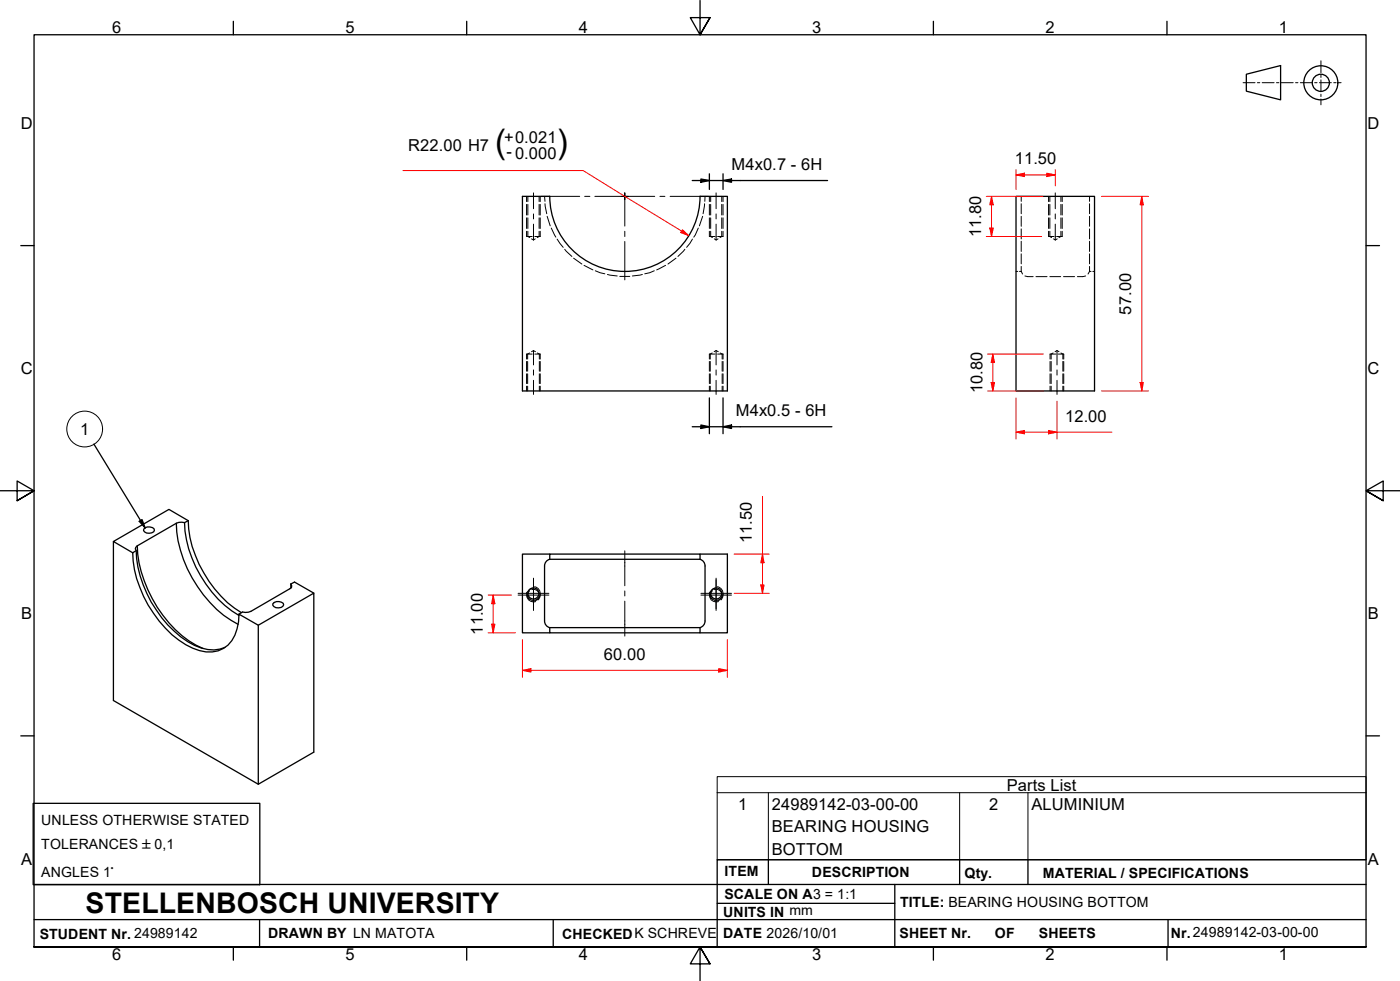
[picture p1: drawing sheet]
<svg xmlns="http://www.w3.org/2000/svg" width="410mm" height="287mm" viewBox="0 0 410 287" stroke-linecap="round" stroke-linejoin="round" font-family="sans-serif">
<!-- layer: Hidden Edges(ISO) -->
<g fill="none" stroke="#000" stroke-width=".29">
<path d="M154.2 57.5v1.5M154.2 59.8v3.1M154.6 57.5v1.5M154.6 59.8v3.1M157.9 57.5v1.5M157.9 59.8v3.1M158.2 57.5v1.5M158.2 59.8v3.1M159.4 57.5l.2 1.4M159.6 59.6l.5 3M206.3 59.6l-.4 3M206.4 57.5v1.4"/>
<path d="M207.7 57.5v1.5M207.7 59.8v3.1M208.1 57.5v1.5M208.1 59.8v3.1M211.3 57.5v1.5M211.3 59.8v3.1M211.7 57.5v1.5M211.7 59.8v3.1M299 57.5v1.4M299 59.6v3M307 57.5v1.5M307 59.8v3.1"/>
<path d="M307.4 57.5v1.5M307.4 59.8v3.1M310.6 57.5v1.5M310.6 59.8v3.1M311 57.5v1.5M311 59.8v3.1M319 57.5v1.4M319 59.6v3M154.2 63.8v3.1M154.2 67.7v1.5h1.6M154.6 63.8v3.1M154.6 67.7v1.5l.5 .3"/>
<path d="M155.6 69.9l.6 .3 .5-.3M157.9 63.8v3.1M157.9 67.7v1.5l-.6 .3M158.2 63.8v3.1M158.2 67.7v1.5h-1.6M160.2 63.3l.9 2.8M161.4 66.8l1.4 2.6M163.1 70l1.8 2.4M165.4 73l2 2.1M168 75.6l2.4 1.7M171 77.7l2.6 1.3M174.3 79.3l2.8 .9"/>
<path d="M191.6 79.3l-2.8 .9M194.9 77.7l-2.6 1.3M197.9 75.6l-2.3 1.7M200.5 73l-2 2.1M202.8 70l-1.8 2.4M204.5 66.8l-1.4 2.6M205.7 63.3l-.9 2.8M207.7 63.8v3.1M207.7 67.7v1.5h1.6M208.1 67.7v1.5l.5 .3M208.1 63.8v3.1M209.2 69.9l.5 .3 .5-.3"/>
<path d="M211.3 67.7v1.5l-.5 .3M211.3 63.8v3.1M211.7 63.8v3.1M211.7 67.7v1.5h-1.6M297.5 79.5h.5M298.5 79.5h.5M299 79.5l.4 .7M299 63.3v2.9M299 67v2.9M299 70.6v3M299 74.3v2.9M299 78v1.5"/>
<path d="M307 67.7v1.5h1.6M307 63.8v3.1M307.4 67.7v1.5l.5 .3M307.4 63.8v3.1M308.5 69.9l.5 .3 .6-.3M310.6 67.7v1.5l-.5 .3M310.6 63.8v3.1M311 67.7v1.5h-1.6M311 63.8v3.1M319 79.5l-.4 .7M319 63.3v2.9M319 67v2.9"/>
<path d="M319 70.6v3M319 74.3v2.9M319 78v1.5M319 79.5h.5M320 79.5h.5M177.9 80.3l2.8 .5M181.5 80.9h2.9M188.1 80.3l-2.9 .5M300.1 80.8l2.4 .2M303.3 81h3.3M307.4 81h3.2M311.4 81h3.2"/>
<path d="M317.9 80.8l-2.4 .2M154.2 105.8v2.9M154.2 109.4v2.9M154.2 113v1.4M154.5 105.8v2.9M154.5 109.4v2.9M154.5 113v1.4M155.1 103.3l-.6 .3v1.5M155.6 102.9l.6-.3 .6 .3M155.8 103.6h-1.6v1.5M156.6 103.6h1.6v1.5M157.4 103.3l.5 .3v1.5"/>
<path d="M157.9 105.8v2.9M157.9 109.4v2.9M157.9 113v1.4M158.2 105.8v2.9M158.2 109.4v2.9M158.2 113v1.4M207.7 105.8v2.9M207.7 109.4v2.9M207.7 113v1.4M208 105.8v2.9M208 109.4v2.9M208 113v1.4"/>
<path d="M208.5 103.3l-.5 .3v1.5M209.1 102.9l.6-.3 .6 .3M209.3 103.6h-1.6v1.5M210.1 103.6h1.6v1.5M210.9 103.3l.6 .3v1.5M211.5 105.8v2.9M211.5 109.4v2.9M211.5 113v1.4M211.7 105.8v2.9M211.7 109.4v2.9M211.7 113v1.4M307.5 105.8v2.9"/>
<path d="M307.5 109.4v2.9M307.5 113v1.4M307.8 105.8v2.9M307.8 109.4v2.9M307.8 113v1.4M308.4 103.3l-.6 .3v1.5M308.9 102.9l.6-.3 .6 .3M309.1 103.6h-1.6v1.5M309.9 103.6h1.6v1.5M310.6 103.3l.6 .3v1.5M311.2 105.8v2.9M311.2 109.4v2.9"/>
<path d="M311.2 113v1.4M311.5 105.8v2.9M311.5 109.4v2.9M311.5 113v1.4M154.2 174.3a1.93 1.93 0 0 0 2.6 1.8M155.1 172.9a1.7 1.7 0 0 0 0 2.6M155.7 172.6a1.62 1.62 0 0 1 2.2 1.3M155.9 172.2l-.8 .3-.7 .9M157.9 174.6a1.6 1.6 0 0 1-2.2 1.2M158.2 173.9l-.1 .8-.5 .9M207.8 174.3a1.87 1.87 0 0 0 2.6 1.8M208.6 172.9a1.59 1.59 0 0 0 0 2.6"/>
<path d="M209.2 172.6a1.6 1.6 0 0 1 2.1 1.3M209.4 172.2l-.8 .3-.6 .9M211.3 174.6a1.6 1.6 0 0 1-2.1 1.2M211.7 173.9l-.1 .8-.5 .9"/>
</g>
<!-- layer: Visible Edges(ISO) -->
<g fill="none" stroke="#000" stroke-width=".38">
<path d="M153 57.5l8-.1a22 22 0 0 0 22 22.1 22 22 0 0 0 22-22.1l8 .1v56.9h-60zM297.5 57.5h23v56.9h-23zM33.2 158.5v46.6l42.4 24.5 16.3-9.4v-46.6l-16.3 9.4-5.6-3.2M42.1 154.9a2.06 2.06 0 0 1 3-.1l.1 .4a1.94 1.94 0 0 1-3.2 .1zM55.1 152.4l-5.6-3.3-16.3 9.4 5.7 3.3M55.1 152.4a34.5 34.5 0 0 0 15.6 26.9M55.1 152.4l-1.1 .6M38.9 161.8a34.1 34.1 0 0 0 15.5 26.9 12.6 12.6 0 0 0 9.5 1.8 8.3 8.3 0 0 0 5.5-6.4l.4-2.1 .2-2.2M39.9 161.2l-1 .6M79.9 176.7a2.16 2.16 0 0 1 3-.1l.2 .5a1.94 1.94 0 0 1-3.2 .1zM85.2 171l.2 .5-.1 .5-.5 .4-11.3 6.6-.8 .2-1.7-.1-1 .7M85.2 171v1.2"/>
<path d="M85.2 171l1-.6 5.7 3.2M160.9 163.7l-1 .7-.5 1.3v16.1l.5 1.2 1 .7M161 162.2h-8v23h8M161 163.7v-1.5h44v1.5M161 163.7h44M204.9 163.7l1.1 .7 .4 1.3v16.1l-.4 1.2-1.1 .7M205 162.2h8v23h-8M70 180.2a34.4 34.4 0 0 1-16-27.2l-1.7-.1-.7 .3-11.4 6.6-.4 .4a35 35 0 0 0 15.2 27.6 11.6 11.6 0 0 0 10.9 1.7M75.6 183v46.6M161 183.7v1.5h44v-1.5M161 183.7h44"/>
<circle cx="156.2" cy="173.7" r="1.62"/>
<circle cx="209.7" cy="173.7" r="1.62"/>
</g>
<!-- layer: Threads(ISO) -->
<path d="M156.5 171.7a2 2 0 0 1 1.6 2.4 2 2 0 0 1-2.3 1.6 2 2 0 0 1-1.6-2.3M210.1 171.7a2 2 0 0 1 1.6 2.4 2 2 0 0 1-2.3 1.6 2 2 0 0 1-1.7-2.3" fill="none" stroke="#000" stroke-width=".29"/>
<!-- layer: Visible Tangent Edges(ISO) -->
<path d="M40.2 159.8a37.4 37.4 0 0 0 15.1 27.8l4.1 2.2M51.6 153.2a36.6 36.6 0 0 0 16 28.4l2.1 1.2" fill="none" stroke="#000" stroke-width=".38"/>
<!-- layer: Symbols(ISO) -->
<g fill="none" stroke="#000" stroke-width=".29">
<path d="M210 232v-4.7h190v4.7M210 232v19.7h190v-19.7M210 232h190M225 232v19.7M281 232v19.7M301 232v19.7"/>
<circle cx="24.8" cy="125.6" r="5.2"/>
</g>
<!-- layer: Border_0 -->
<g fill="none" stroke="#000" stroke-width=".38">
<path d="M68.3 6.2v4M136.7 6.2v4M205 .1v10.1l-2.9-5h5.8l-2.9 5 2.9-5M273.3 6.2v4M341.7 6.2v4M6.1 71.9h3.9M400 71.9h3.9M0 143.7h10l-5-2.9v5.8l5-2.9-5 2.9M410 143.7h-10l5-2.9v5.8l-5-2.9 5 2.9M6.1 215.4h3.9M400 215.4h3.9M10 277.2v-267h390v267h-390h390"/>
<path d="M68.3 277.2v3.9M136.7 277.2v3.9M273.3 277.2v3.9M341.7 277.2v3.9M207.9 282.1l-2.9-4.9 2.9 4.9h-5.8l2.9-4.9v10"/>
</g>
<!-- layer: Sketch Geometry(ISO) -->
<g fill="none" stroke="#000" stroke-width=".38">
<path d="M364.9 21.7l10.1-2.5v10l-10.1-2.5zM9.7 235.2h66.4v23.8h-66.4zM10 258.9h390M225 251.7v7.2M262 258.9v18.3M281 251.7v7.2M301 251.7v7.2M400 251.7h-190v25.5M10 277.2h390M10 269.2h390M76 269.2v8M162 269.2v8"/>
<path d="M210 264.4h52M342 269.2v8"/>
<circle cx="386.7" cy="24.2" r="5"/>
<circle cx="386.7" cy="24.2" r="2.51"/>
</g>
<g fill="none" stroke="#000" stroke-width=".29">
<path d="M386.8 17.8v3.5M364 24.2h3.5M368.2 24.2h.7M369.6 24.2h3.5M373.8 24.2h.7M375.2 24.2h3.5M379.3 24.2h.7M380.7 24.2h3.5M384.9 24.2h.7M386.3 24.2h3.5M386.8 22v.7M386.8 23.4v3.5"/>
<path d="M386.8 27.6v.7M386.8 29v1.7M390.5 24.2h.7M391.9 24.2h.8"/>
</g>
<!-- layer: Center Mark(ISO) -->
<g fill="none" stroke="#000" stroke-width=".29">
<path d="M158.4 57.5h11.3M171.2 57.5h1.5M174.2 57.5h8.7h-1M182.9 56.5v1v-1M182.9 58.4v-.9v8.7M184 57.5h-1.1h8.8M193.2 57.5h1.5M196.2 57.5h11.3M182.9 67.7v1.5M182.9 70.7v11.2M151.7 173.7h9M151.7 174.2h9"/>
<path d="M156.2 169.2v9M156.2 169.7v9M205.2 174.2h9M205.2 173.7h9M209.7 169.7v9M209.7 169.2v9"/>
</g>
<!-- layer: Centerline(ISO) -->
<g fill="none" stroke="#000" stroke-width=".29">
<path d="M156.2 56.5v4.6M209.7 56.5v4.6M309 56.5v4.6M156.2 62.6v1.5M156.2 65.6v4.6M209.7 62.6v1.5M209.7 65.6v4.6M309 62.6v1.5M309 65.6v4.6M156.2 102.6v4.2M156.2 108.3v1.5M156.2 111.3v4.2"/>
<path d="M209.7 102.6v4.2M209.7 108.3v1.5M209.7 111.3v4.2M309.5 102.6v4.2M309.5 108.3v1.5M309.5 111.3v4.2M182.9 164.7v6.8M182.9 173v1.4M182.9 176v6.8"/>
</g>
<!-- layer: Symbols(ISO) -->
<path d="M27.5 130l15 24.5M40.8 152.6l.8-.5 .9 2.4z" fill="none" stroke="#000" stroke-width=".38"/>
<path d="M40.8 152.6l.8-.5 .9 2.4z" fill="#000"/>
<!-- layer: Dimensions(ISO) -->
<path d="M153 196.2h2.4" fill="none" stroke="#f00" stroke-width=".29"/>
<path d="M153 196.2l2.4-.5v1z" fill="#f00"/>
<path d="M153 196.2l2.4-.5v1zM210.4 196.2h2.6" fill="none" stroke="#f00" stroke-width=".29"/>
<path d="M210.4 195.7l2.6 .5-2.6 .5z" fill="#f00"/>
<path d="M199.6 67.6l2.1 1.4M153 187.2v11.1M155.4 196.2h55M210.4 195.7l2.6 .5-2.6 .5zM213 187.2v11.1" fill="none" stroke="#f00" stroke-width=".29"/>
<path d="M199.8 67.3l1.9 1.7-2.4-.9z" fill="#f00"/>
<path d="M118 49.9h52.8l28.8 17.7M334.3 57.5v2.5M199.8 67.3l1.9 1.7-2.4-.9z" fill="none" stroke="#f00" stroke-width=".29"/>
<!-- layer: Symbols(ISO) -->
<path d="M202.7 52.8h39.6M205.2 52.4l2.5 .4-2.5 .6zM207.7 50.9v4.5M211.7 52.8l2.5-.4v1zM211.7 50.9v4.5M207.7 116.5v10.5M211.7 116.5v10.5M202.7 124.9h40.9M205.2 124.4l2.5 .5-2.5 .5zM211.7 124.9l2.5-.5v1z" fill="none" stroke="#000" stroke-width=".38"/>
<path d="M205.2 52.4l2.5 .4-2.5 .6zM211.7 52.8l2.5-.4v1zM205.2 124.4l2.5 .5-2.5 .5zM211.7 124.9l2.5-.5v1z" fill="#000"/>
<!-- layer: Dimensions(ISO) -->
<path d="M334.3 57.5l.5 2.5h-1z" fill="#f00"/>
<path d="M334.3 57.5l.5 2.5h-1zM334.3 112v2.4" fill="none" stroke="#f00" stroke-width=".29"/>
<path d="M333.8 112h1l-.5 2.4z" fill="#f00"/>
<path d="M322.5 57.5h13.8M334.3 60v52M290.7 103.6v2.5M322.5 114.4h13.8M333.8 112h1l-.5 2.4z" fill="none" stroke="#f00" stroke-width=".29"/>
<path d="M290.7 103.6l.5 2.5h-1z" fill="#f00"/>
<path d="M290.7 103.6l.5 2.5h-1zM290.7 112v2.4" fill="none" stroke="#f00" stroke-width=".29"/>
<path d="M290.2 112h1l-.5 2.4z" fill="#f00"/>
<path d="M290.3 66.8v2.4M289.2 103.6h16.3M289.2 114.4h16.3M290.2 112h1l-.5 2.4zM290.7 106.1v5.9" fill="none" stroke="#f00" stroke-width=".29"/>
<path d="M289.8 66.8h1l-.5 2.4z" fill="#f00"/>
<path d="M290.3 57.5v2.5M289.8 66.8h1l-.5 2.4z" fill="none" stroke="#f00" stroke-width=".29"/>
<path d="M290.3 57.5l.5 2.5h-1z" fill="#f00"/>
<path d="M288.8 57.5h16.6M290.3 57.5l.5 2.5h-1zM290.3 60v6.8M288.8 69.2h16.2M307 126.5h2.5" fill="none" stroke="#f00" stroke-width=".29"/>
<path d="M307 126l2.5 .5-2.5 .5z" fill="#f00"/>
<path d="M297.5 126.5h2.5M307 126l2.5 .5-2.5 .5z" fill="none" stroke="#f00" stroke-width=".29"/>
<path d="M297.5 126.5l2.5-.5v1z" fill="#f00"/>
<path d="M306.5 51.2h2.5M297.5 116.5v12M309.5 117.4v11.1M297.5 126.5l2.5-.5v1zM300 126.5h7M309.5 126.5h16.1" fill="none" stroke="#f00" stroke-width=".29"/>
<path d="M306.5 50.7l2.5 .5-2.5 .5z" fill="#f00"/>
<path d="M297.5 51.2h2.5M306.5 50.7l2.5 .5-2.5 .5z" fill="none" stroke="#f00" stroke-width=".29"/>
<path d="M297.5 51.2l2.5-.5v1z" fill="#f00"/>
<path d="M297.5 51.2l2.5-.5v1zM297.5 49.7v5.7M300 51.2h6.5M309 49.7v4.7M223.3 171.2v2.5" fill="none" stroke="#f00" stroke-width=".29"/>
<path d="M222.8 171.2h.9l-.4 2.5z" fill="#f00"/>
<path d="M222.8 171.2h.9l-.4 2.5zM223.3 162.2v2.5" fill="none" stroke="#f00" stroke-width=".29"/>
<path d="M223.3 162.2l.4 2.5h-.9z" fill="#f00"/>
<path d="M223.3 145.3v16.9M144.4 174.2v2.5M214.9 162.2h10.3M214.9 173.7h10.3M223.3 162.2l.4 2.5h-.9zM223.3 164.7v6.5" fill="none" stroke="#f00" stroke-width=".29"/>
<path d="M144.4 174.2l.5 2.5h-.9z" fill="#f00"/>
<path d="M144.4 174.2l.5 2.5h-.9zM144.4 182.7v2.5" fill="none" stroke="#f00" stroke-width=".29"/>
<path d="M144 182.7h.9l-.5 2.5z" fill="#f00"/>
<path d="M142.9 174.2h6.8M144.4 176.7v6M142.9 185.2h8M144 182.7h.9l-.5 2.5z" fill="none" stroke="#f00" stroke-width=".29"/>
<!-- layer: Centerline(ISO) -->
<path d="M182.9 161.2v3.5M182.9 182.7v3.5" fill="none" stroke="#000" stroke-width=".29"/>
<g font-size="9.7">
<text x="145" y="44.9">(</text>
<text x="163" y="44.9">)</text>
</g>
<text font-size="8.3" x="25.1" y="267.2">STELLENBOSCH UNIVERSITY</text>
<g font-size="4.8">
<text x="32.8" y="9.7">6</text>
<text x="101.2" y="9.7">5</text>
<text x="169.5" y="9.7">4</text>
<text x="237.8" y="9.7">3</text>
<text x="306.1" y="9.7">2</text>
<text x="374.5" y="9.7">1</text>
<text x="6.1" y="37.8">D</text>
<text x="147.6" y="41.7">+0.021</text>
<text x="400.4" y="37.8">D</text>
<text x="119.5" y="44.1">R22.00 H7</text>
<text x="148.3" y="46.1">- 0.000</text>
<text x="214.2" y="49.8">M4x0.7 - 6H</text>
<text x="297.1" y="48.1">11.50</text>
<text x="287.3" y="69.5" transform="rotate(-90 287.3 69.5)">11.80</text>
<text x="331.2" y="92.1" transform="rotate(-90 331.2 92.1)">57.00</text>
<text x="6.1" y="109.6">C</text>
<text x="400.4" y="109.6">C</text>
<text x="287.7" y="115.1" transform="rotate(-90 287.7 115.1)">10.80</text>
<text x="215.5" y="121.9">M4x0.5 - 6H</text>
<text x="311.8" y="123.5">12.00</text>
<text x="23.4" y="127.3">1</text>
<text x="220.2" y="159.1" transform="rotate(-90 220.2 159.1)">11.50</text>
<text x="6.2" y="181.3">B</text>
<text x="141.4" y="185.8" transform="rotate(-90 141.4 185.8)">11.00</text>
<text x="400.5" y="181.3">B</text>
<text x="176.8" y="193.2">60.00</text>
<text x="294.8" y="231.5">Parts List</text>
<text x="216.2" y="237.1">1</text>
<text x="226" y="237.1">24989142-03-00-00</text>
<text x="289.6" y="237.1">2</text>
<text x="302" y="237.1">ALUMINIUM</text>
<text x="226" y="243.6">BEARING HOUSING</text>
<text x="226" y="250.1">BOTTOM</text>
<text x="6.2" y="253.1">A</text>
<text x="400.5" y="253.1">A</text>
<text x="32.8" y="281.1">6</text>
<text x="101.2" y="281.1">5</text>
<text x="169.5" y="281.1">4</text>
<text x="237.8" y="281.1">3</text>
<text x="306.1" y="281.1">2</text>
<text x="374.5" y="281.1">1</text>
</g>
<g font-size="4.1">
<text x="12.1" y="241.6">UNLESS OTHERWISE STATED</text>
<text x="12.1" y="248.5">TOLERANCES ±0,1</text>
<text x="12.1" y="256.7">ANGLES 1°</text>
<text x="212.2" y="256.5">ITEM</text>
<text x="237.7" y="256.7">DESCRIPTION</text>
<text x="282.4" y="256.9">Qty.</text>
<text x="305.4" y="256.9">MATERIAL / SPECIFICATIONS</text>
<text x="212.1" y="263">SCALE ON A3 = 1:1</text>
<text x="211.8" y="268.4">UNITS IN mm</text>
<text x="263.5" y="265.6">TITLE: BEARING HOUSING BOTTOM</text>
<text x="11.6" y="274.8">STUDENT Nr. 24989142</text>
<text x="78.5" y="274.6">DRAWN BY LN MATOTA</text>
<text x="164.6" y="274.8">CHECKEDK SCHREVE</text>
<text x="211.8" y="274.6">DATE 2026/10/01</text>
<text x="263.4" y="274.6">SHEET Nr.</text>
<text x="291.3" y="274.6">OF</text>
<text x="304.2" y="274.6">SHEETS</text>
<text x="342.8" y="274.5">Nr.24989142-03-00-00</text>
</g>
</svg>
